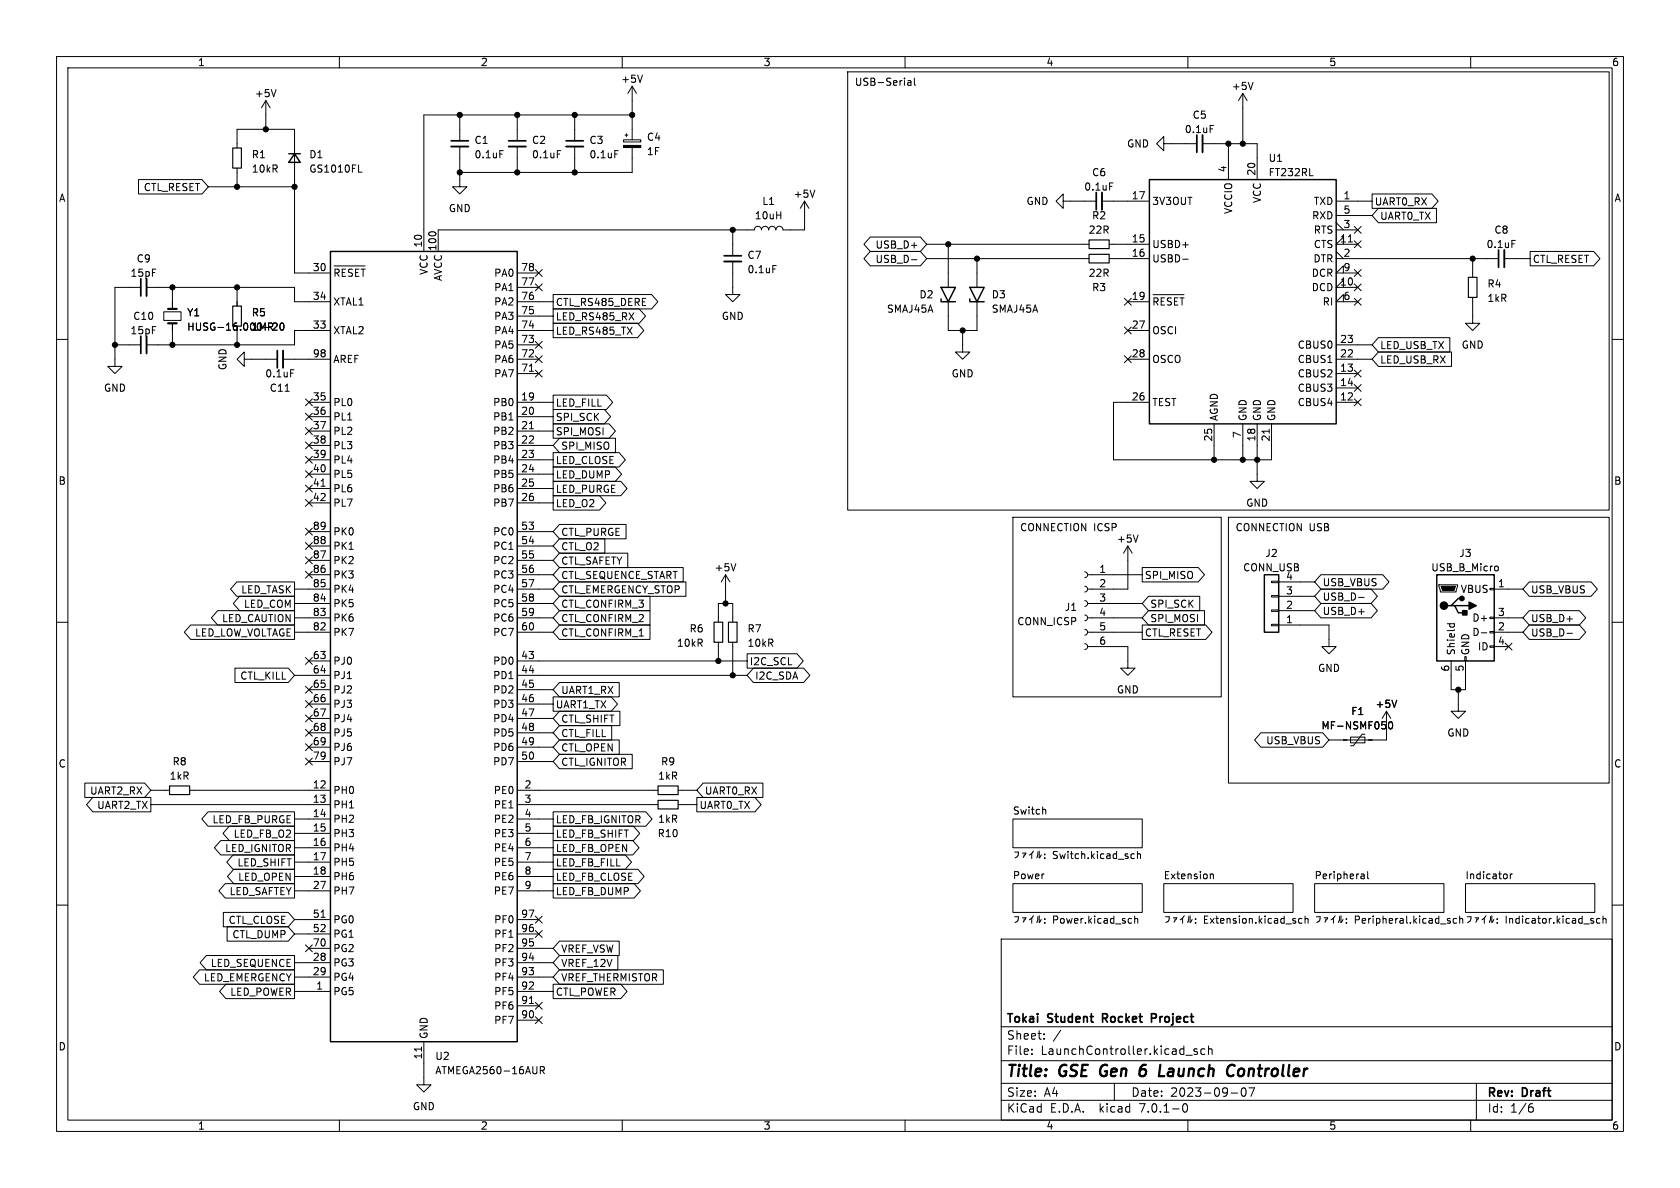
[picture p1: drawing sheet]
<svg xmlns="http://www.w3.org/2000/svg" width="297mm" height="210mm" viewBox="0 0 297 210" stroke-linecap="round" stroke-linejoin="round" font-family="sans-serif">
<g fill="none" stroke="#000" stroke-width=".18">
<path d="M10 10h277v190h-277zM12 12h273v186h-273zM47 17.8l-.8 1.3M47 17.8v5.1M47 17.8l.8 1.3M48.8 15.8l-.4 1.3M60 10v2M110 10v2M111.8 15.2l-.8 1.3M111.8 15.2v9.5M111.8 15.2l.7 1.3M113.6 13.3l-.4 1.3"/>
<path d="M149.9 12.7h134.6v77.5h-134.6zM160 10v2M160.5 14.3h.5v.8M161 14.5l-.4 .1-.2 .2 .2 .3 .4-.1M161.7 13.8v1.1l.1 .2M210 10v2M219.7 16.5l-.8 1.3M219.7 16.5v8.9M219.7 16.5l.8 1.3M221.5 14.6l-.4 1.2M260 10v2M24.5 31.7h11.2l1.1 1.3-1.1 1.3h-11.2z"/>
<path d="M36.8 33h15.3M41.9 26.2v-3.3h10.2v25.4h6.3M41.9 29.7v3.3M63.4 30.4h.6M81.3 25.9v7.1h1.2l-1.2 1.3-1.3-1.3h1.3M81.3 20.3v4.6M88.4 26.6h.6M91.4 20.3v4.6M91.4 25.9v4.6M98.5 26.6h.6M101.6 20.3v4.6M101.6 25.9v4.6"/>
<path d="M108.7 26.6h.6M110.2 24.7h3.1v.4h-3.1zM110.5 23.9h.5M110.7 23.6v.5M111.8 26.1v4.4h-30.5M111.8 20.3h-36.9v24.2M142.2 35.6v5h-3.8a.64 .64 0 0 0-.6-.6 .64 .64 0 0 0-.6 .6 .64 .64 0 0 0-.7-.6 .64 .64 0 0 0-.6 .6 .64 .64 0 0 0-.6-.6 .64 .64 0 0 0-.7 .6 .64 .64 0 0 0-.6-.6 .64 .64 0 0 0-.7 .6h-55.8v3.9M142.2 35.6l-.7 1.2M142.2 35.6l.8 1.2M144.1 33.6l-.5 1.3M188 35.6v-1.3l-1.3 1.3 1.3 1.2v-1.2h5.8M194.8 35.6h8.4"/>
<path d="M196.2 32.3h.6M205.7 25.4v-1.3l-1.2 1.3 1.2 1.3v-1.3h5.9M212.6 25.4h9.6v6.4M213.9 22.2h.6M217.2 25.4v6.4M236.2 35.6h6.4M236.2 39.4l1.3 1.2M236.2 38.1h6.4M242.6 34.3h10.5l1.1 1.3-1.1 1.2h-10.5zM243.7 36.8h10.2v2.6h-10.2l-1.1-1.3zM10 60h2M24.9 50.8h-4.6v14h1.3l-1.3 1.2-1.3-1.2h1.3"/>
<path d="M25.9 50.8h26.2v2.5h6.3M29 55.1h3v1.5h-3zM30.5 50.8v3.8M30.5 57.2v3.8M41.9 50.8v3.3M41.9 58.4v2.6M48.5 57.1l.4 .1 .1 .3-.8 .9h.8M49.6 57.2l.2-.1a.68 .68 0 0 1 .4 .6 .68 .68 0 0 1-.4 .7l-.2-.1-.1-.4zM58.4 58.4h-6.3v2.6h-26.2M59.1 47h5.4M60 47.8l-.3-.2h-.5v1.2M61.1 47.6h-.6v1.2"/>
<path d="M62.3 47.6h-.5l-.2 .2M63.5 47.6h-.6v1.2M63.8 47.6h.8M64.2 47.6v1.2M91.4 50.8h3.8M91.4 53.3h6.4M91.4 58.4h6.4M91.4 48.3h3.8M91.4 55.9h6.4M94.6 50.2l1.3 1.2M94.6 47.7l1.3 1.2M95.9 50.2l-1.3 1.2"/>
<path d="M95.9 47.7l-1.3 1.2M97.8 52.1h17.4l1.1 1.2-1.1 1.3h-17.4zM97.8 57.1h14.9l1.1 1.3-1.1 1.3h-14.9zM97.8 54.6h15.2l1.1 1.3-1.1 1.3h-15.2zM129.5 46.2v5.9h1.3l-1.3 1.2-1.2-1.2h1.2M129.5 40.6v4.6M136.6 46.9h.6M153.8 44.4h8.9l1.1 1.3-1.1 1.3h-8.9l-1.1-1.3zM153.8 41.9h8.9l1.1 1.3-1.1 1.3h-8.9l-1.1-1.3zM161.1 45.9h1M163.8 43.2h28.7M163.8 45.7h28.7"/>
<path d="M167.6 43.2v7.6M167.6 53.3v5.1h5.1v-5.1M170.2 58.4v3.8h1.2l-1.2 1.3-1.3-1.3h1.3M172.7 45.7v5.1M196.1 43.2h7.1M196.1 45.7h7.1M198.8 52.7l1.2 1.2M198.8 57.8l1.2 1.2M199.4 53.3h3.8M199.4 58.4h3.8M200 52.7l-1.2 1.2M200 57.8l-1.2 1.2"/>
<path d="M203.8 52.1h5.5M204.7 52.9l-.2-.2h-.5v1.2M205.9 52.7h-.6v1.2M207.1 52.7h-.5l-.2 .2M208.2 52.7h-.6v1.2M208.6 52.7h.7M209 52.7v1.2M209.1 45.8h1M236.2 45.7h28.7M236.2 40.6h3.8M236.2 44.5l1.3 1.2M237.5 50.8v-1.3l-1.3 1.3h3.8"/>
<path d="M237.5 43.2v-1.3l-1.3 1.3h3.8M237.5 53.3v-1.2l-1.3 1.2h3.8M237.5 48.3v-1.3l-1.3 1.3h3.8M238.4 42.8h.7M239.4 47.7l1.2 1.2M239.4 42.6l1.2 1.2M239.4 40l1.2 1.2M239.4 50.2l1.2 1.2M239.4 52.7l1.2 1.2M240.6 40l-1.2 1.2M240.6 42.6l-1.2 1.2M240.6 47.7l-1.2 1.2"/>
<path d="M240.6 50.2l-1.2 1.2M240.6 52.7l-1.2 1.2M243.7 59.7h12.6v2.5h-12.6l-1.1-1.2zM260.3 52.6v4.6h1.3l-1.3 1.2-1.2-1.2h1.2M260.3 45.7v3.3M265.9 45.7h4.6M267.3 42.5h.6M270.5 44.4h11.2l1.2 1.3-1.2 1.3h-11.2zM285 60h2M20.3 61h4.6M43.2 63.5v-1.3l-1.3 1.3 1.3 1.3v-1.3h5.8M50 63.5h8.4"/>
<path d="M51.4 65.4h.6M54 75.6l1.2 1.2M54 73.1l1.2 1.2M54 70.5l1.2 1.2M54 78.1l1.2 1.2M54.6 71.1h3.8M54.6 73.7h3.8M54.6 76.2h3.8M54.6 78.7h3.8M55.2 75.6l-1.2 1.2M55.2 73.1l-1.2 1.2M55.2 70.5l-1.2 1.2"/>
<path d="M55.2 78.1l-1.2 1.2M90 74.2h.7M91.4 63.5h3.8M91.4 61h3.8M91.4 71.1h6.4M91.4 66h3.8M91.4 73.7h6.4M91.4 76.2h6.4M91.4 78.7h6.4M93.6 75.8h.7M93.6 65.6h.7M94.6 65.4l1.3 1.2"/>
<path d="M94.6 60.4l1.3 1.2M94.6 62.9l1.3 1.2M95.9 65.4l-1.3 1.2M95.9 60.4l-1.3 1.2M95.9 62.9l-1.3 1.2M97.8 72.4h9l1.2 1.3-1.2 1.2h-9zM97.8 69.8h9.4l1.1 1.3-1.1 1.3h-9.4zM97.8 74.9h9.9l1.1 1.3-1.1 1.3h-9.9zM98.9 77.5h9.9v2.5h-9.9l-1.1-1.3zM198.8 62.9l1.2 1.2M199.4 63.5h3.8M200 62.9l-1.2 1.2"/>
<path d="M203.2 71.1h-6.4v10.2h28v-6.4M214.6 74.9v6.4M219.7 74.9v6.4M222.2 74.9v10.2h1.3l-1.3 1.3-1.2-1.3h1.2M224.4 75.9v.7M234.7 64.1h.8M236.2 63.5h6.4M236.2 61h6.4M236.2 71.1h3.8M236.2 66h3.8M236.2 68.6h3.8M239.4 65.4l1.2 1.2"/>
<path d="M239.4 70.5l1.2 1.2M239.4 68l1.2 1.2M240.6 65.4l-1.2 1.2M240.6 70.5l-1.2 1.2M240.6 68l-1.2 1.2M243.7 62.2h12.9v2.6h-12.9l-1.1-1.3zM54 85.8l1.2 1.2M54 95.9l1.2 1.2M54 83.2l1.2 1.2M54 80.7l1.2 1.2M54 93.4l1.2 1.2M54 98.5l1.2 1.2"/>
<path d="M54 88.3l1.2 1.2M54.6 81.3h3.8M54.6 83.8h3.8M54.6 86.4h3.8M54.6 88.9h3.8M54.6 94h3.8M54.6 96.5h3.8M54.6 99.1h3.8M55.2 85.8l-1.2 1.2M55.2 95.9l-1.2 1.2M55.2 83.2l-1.2 1.2M55.2 80.7l-1.2 1.2"/>
<path d="M55.2 88.3l-1.2 1.2M55.2 93.4l-1.2 1.2M55.2 98.5l-1.2 1.2M56.8 86h.7M91.4 81.3h6.4M91.4 83.8h6.4M91.4 86.4h6.4M91.4 88.9h6.4M91.4 94h6.4M91.4 96.5h6.4M91.4 99.1h6.4M97.8 87.6h8.2l1.1 1.3-1.1 1.3h-8.2z"/>
<path d="M97.8 82.5h11l1.1 1.3-1.1 1.3h-11zM97.8 85.1h11.9l1.2 1.3-1.2 1.2h-11.9zM97.8 80h11.6l1.2 1.3-1.2 1.3h-11.6zM98.9 92.7h11.8v2.6h-11.8l-1.1-1.3zM98.9 95.2h8v2.6h-8l-1.1-1.3zM98.9 97.8h12.1v2.5h-12.1l-1.1-1.2zM130.1 99.6l-.4 1.3M179.1 91.4h36.8v31.8h-36.8zM199.4 96.5v7.6h-7.1M199.4 96.5l-.8 1.3M199.4 96.5l.8 1.3M201.2 94.6l-.4 1.2"/>
<path d="M217.2 91.4h67.3v47h-67.3zM10 110h2M33.7 110.5h18.4v2.5h-18.4l-1.1-1.2zM38.5 107.9h13.6v2.6h-13.6l-1.1-1.3zM41.5 118.1h9.5l1.1 1.3-1.1 1.3h-9.5zM41.9 102.9h10.2v2.5h-10.2l-1.1-1.3zM42.3 105.4h9.8v2.6h-9.8l-1.1-1.3zM52.1 111.8h6.3M52.1 109.2h6.3M52.1 106.7h6.3M52.1 104.1h6.3M52.1 119.4h6.3"/>
<path d="M54 116.2l1.2 1.2M54 101l1.2 1.2M54.6 101.6h3.8M54.6 116.8h3.8M55.2 116.2l-1.2 1.2M55.2 101l-1.2 1.2M91.4 111.8h6.4M91.4 109.2h6.4M91.4 106.7h6.4M91.4 104.1h6.4M91.4 101.6h6.4M91.4 116.8h40.7"/>
<path d="M91.4 119.4h40.7M98.9 107.9h16v2.6h-16l-1.1-1.3zM98.9 105.4h16v2.6h-16l-1.1-1.3zM98.9 110.5h16v2.5h-16l-1.1-1.2zM98.9 100.3h21.9v2.6h-21.9l-1.1-1.3zM98.9 102.9h22.4v2.5h-22.4l-1.1-1.3zM127 110v-3.3h2.5v3.3M127 113.5v3.3M128.3 101.6l-.8 1.3M128.3 101.6v5.1M128.3 101.6l.7 1.3M129.5 113.5v5.9"/>
<path d="M132.1 115.6h8.8l1.1 1.2-1.1 1.3h-8.8zM133.2 118.1h8.9l1.1 1.3-1.1 1.3h-8.9l-1.1-1.3zM191.8 113.8l.3 .1 .2 .4-.2 .4-.3 .1M191.8 111.3l.3 .1 .2 .4-.2 .3-.3 .2M191.8 108.7l.3 .2 .2 .3-.2 .4-.3 .1M191.8 106.2l.3 .1 .2 .4-.2 .4-.3 .1M191.8 103.6l.3 .2 .2 .4-.2 .3-.3 .1M191.8 101.1l.3 .1 .2 .4-.2 .4-.3 .1M192.3 114.3h7.1v3.8h1.3l-1.3 1.3-1.3-1.3h1.3M192.3 111.8h9.6M192.3 109.2h9.6M192.3 106.7h9.6"/>
<path d="M192.3 101.6h9.6M201.9 110.5h11.3l1.1 1.3-1.1 1.2h-11.3zM201.9 100.3h9.9l1.1 1.3-1.1 1.3h-9.9zM203 105.4h9.1v2.6h-9.1l-1.1-1.3zM203 107.9h9.9v2.6h-9.9l-1.1-1.3zM224.8 102.7h1.3v.3h-1.3zM224.8 105.3h1.3v.2h-1.3zM224.8 107.8h1.3v.3h-1.3zM224.8 110.4h1.3v.2h-1.3zM226.1 110.5h8.8v3.8h1.3l-1.3 1.3-1.2-1.3h1.2M226.1 108h6.3M226.1 105.4h6.3"/>
<path d="M226.1 102.9h6.3M233.5 104.1h8.9l1.1 1.3-1.1 1.3h-8.9l-1.1-1.3zM233.5 101.6h11l1.1 1.3-1.1 1.2h-11l-1.1-1.2zM233.5 106.7h8.9l1.1 1.3-1.1 1.2h-8.9l-1.1-1.2zM240.2 105.6h1M254.4 103.4h3.3v.2l-.3 1h-2.8zM255.9 110.3h1.2M256.3 110.3v.3M256.5 116.8v5.1h2.6v-5.1M257.1 110.3v.3M259 116.1h.2v.7h-.2zM261.9 111.9h.9"/>
<path d="M263.4 114.2h.8v.2h-.8zM263.4 111.6h.8v.3h-.8zM263.4 109.1h.8v.2h-.8zM263.4 104h.8v.3h-.8zM264.2 114.3h2.5M264.2 111.8h5M264.2 109.2h5M264.2 104.1h5M264.5 100.1h.3l.1 .2-.1 .5-.3 .1M266.1 113.7l1.2 1.2M267.3 113.7l-1.2 1.2M270.4 110.5h8.8l1.1 1.3-1.1 1.2h-8.8l-1.2-1.2z"/>
<path d="M270.4 107.9h8.8l1.1 1.3-1.1 1.3h-8.8l-1.2-1.3zM270.4 102.9h10.9l1.1 1.2-1.1 1.3h-10.9l-1.2-1.3zM277 112h1M285 110h2M15 138.4h10.6l1.1 1.3-1.1 1.3h-10.6zM26.7 139.7h3.3M33.5 139.7h24.9M54 126.4l1.2 1.2M54 123.9l1.2 1.2M54 121.3l1.2 1.2M54 131.5l1.2 1.2M54 128.9l1.2 1.2"/>
<path d="M54 134l1.2 1.2M54.6 121.9h3.8M54.6 124.5h3.8M54.6 127h3.8M54.6 129.5h3.8M54.6 132.1h3.8M54.6 134.6h3.8M55.2 126.4l-1.2 1.2M55.2 123.9l-1.2 1.2M55.2 121.3l-1.2 1.2M55.2 131.5l-1.2 1.2M55.2 128.9l-1.2 1.2"/>
<path d="M55.2 134l-1.2 1.2M91.4 139.7h24.9M91.4 121.9h6.4M91.4 124.5h6.4M91.4 127h6.4M91.4 129.5h6.4M91.4 132.1h6.4M91.4 134.6h6.4M97.8 123.2h10.3l1.1 1.3-1.1 1.2h-10.3zM98.9 133.3h12.9v2.6h-12.9l-1.1-1.3zM98.9 130.8h10.6v2.6h-10.6l-1.1-1.3zM98.9 128.3h9.2v2.5h-9.2l-1.1-1.3z"/>
<path d="M98.9 125.7h10.7v2.6h-10.7l-1.1-1.3zM98.9 120.6h10.6v2.6h-10.6l-1.1-1.3zM119.9 139.7h3.3M124.3 138.4h10.6v2.6h-10.6l-1.1-1.3zM222.9 129.5h10.9l1.1 1.3-1.1 1.3h-10.9l-1.1-1.3zM238.8 130.3h2.5v1h-2.5zM241.3 129.8h-.5l-1.5 2h-.5M245.1 125.7v5.1h-10.2M245.1 125.7l-.8 1.3M245.1 125.7l.8 1.3M245.6 127.7l.2-.1a.68 .68 0 0 1 .4 .6 .68 .68 0 0 1-.4 .7l-.2-.2-.1-.3zM246.9 123.8l-.4 1.2"/>
<path d="M257.8 121.9v3.8h1.3l-1.3 1.3-1.3-1.3h1.3M10 160h2M16.4 141h10.3v2.5h-10.3l-1.1-1.3zM26.7 142.2h31.7M36.8 143.5h15.3v2.6h-15.3l-1.1-1.3zM39 148.6h13.1v2.5h-13.1l-1.1-1.2zM39.8 156.2h12.3v2.6h-12.3l-1.1-1.3zM40.5 146h11.6v2.6h-11.6l-1.1-1.3zM41.2 151.1h10.9v2.6h-10.9l-1.1-1.3zM41.3 153.7h10.8v2.5h-10.8l-1.1-1.3zM52.1 144.8h6.3M52.1 147.3h6.3"/>
<path d="M52.1 149.9h6.3M52.1 152.4h6.3M52.1 154.9h6.3M52.1 157.5h6.3M91.4 142.2h24.9M91.4 144.8h6.4M91.4 147.3h6.4M91.4 149.9h6.4M91.4 152.4h6.4M91.4 154.9h6.4M91.4 157.5h6.4M97.8 153.7h15l1.1 1.2-1.1 1.3h-15z"/>
<path d="M97.8 148.6h14.1l1.1 1.3-1.1 1.2h-14.1zM97.8 156.2h14.3l1.1 1.3-1.1 1.3h-14.3zM97.8 151.1h12.7l1.1 1.3-1.1 1.3h-12.7zM97.8 146h14.2l1.1 1.3-1.1 1.3h-14.2zM97.8 143.5h16.4l1.1 1.3-1.1 1.3h-16.4zM119.9 142.2h3.3M123.2 141h10.3l1.1 1.2-1.1 1.3h-10.3zM179.1 156.2h22.8v5.1h-22.8zM179.1 144.8h22.8v5.1h-22.8zM179.4 150.6h.6a.82 .82 0 0 1-.6 1.1M180.8 150.8h.6l-.2 .4M181.1 151l-.2 .6"/>
<path d="M182.4 150.9v.9M182.4 150.9l-.4 .3M182.7 150.4l-.3 .5M183.5 150.6l-.2 1.1M183.7 150.4v1.3l.4-.6M184.7 151v.1M184.7 151.7v.1M184.7 143.1l.2 .1v.7M200.1 151.7h.4M200.1 151h.4M201.1 151l.2-.1 .3 .1v.8M201.1 150.5v1.3"/>
<path d="M205.7 156.2h22.9v5.1h-22.9zM214 154.6l.1-.1 .3 .1 .1 .7M232.4 156.2h22.9v5.1h-22.9zM240.8 154.5h.2l.2 .2v.6M241.2 155.3h-.4M241.2 154.8l-.4 .1M241.8 154.1v1.1l.2 .1M259.1 156.2h22.8v5.1h-22.8zM267 154.5v.8M267.4 154.5l-.4 .2M285 160h2M35.3 171.4h16.8v2.6h-16.8l-1.1-1.3z"/>
<path d="M36.5 168.9h15.6v2.6h-15.6l-1.1-1.3zM39.5 161.3h11.5l1.1 1.3-1.1 1.2h-11.5zM39.9 174h12.2v2.5h-12.2l-1.1-1.2zM40.1 163.8h10.9l1.1 1.3-1.1 1.3h-10.9zM52.1 175.3h6.3M52.1 170.2h6.3M52.1 172.7h6.3M52.1 162.6h6.3M52.1 165.1h6.3M54 167l1.2 1.2M54.6 167.6h3.8M55.2 167l-1.2 1.2"/>
<path d="M56.8 162.2h.7M91.4 175.3h6.4M91.4 170.2h6.4M91.4 172.7h6.4M91.4 162.6h3.8M91.4 165.1h3.8M91.4 167.6h6.4M91.4 177.8h3.8M93.6 177.4h.7M94.6 179.7l1.3 1.2M94.6 177.2l1.3 1.2M94.6 162l1.3 1.2"/>
<path d="M94.6 164.5l1.3 1.2M95.9 162l-1.3 1.2M95.9 179.7l-1.3 1.2M95.9 177.2l-1.3 1.2M95.9 164.5l-1.3 1.2M97.8 174h11.9l1.2 1.3-1.2 1.2h-11.9zM98.9 171.4h18.4v2.6h-18.4l-1.1-1.3zM98.9 168.9h10.3v2.6h-10.3l-1.1-1.3zM98.9 166.4h10.6v2.5h-10.6l-1.1-1.3zM177 166h108v32h-108zM179.4 162.1h.6a.82 .82 0 0 1-.6 1M180.8 162.2h.6l-.2 .4"/>
<path d="M181.1 162.4l-.2 .6M182.4 162.3v.9M182.4 162.3l-.4 .3M182.7 161.9l-.3 .4M183.5 162l-.2 1.1M183.7 161.9v1.2l.4-.6M184.7 163.1v.1M184.7 162.4v.1M199.9 162.4h.2M200.1 163.1l-.2 .1M200.6 162.5l.2-.1h.3v.8M200.6 161.9v1.3"/>
<path d="M206 162.1h.7a.82 .82 0 0 1-.6 1M207.4 162.2h.6l-.1 .4M207.7 162.4l-.1 .6M209.1 162.3v.9M209.1 162.3l-.5 .3M209.4 161.9l-.3 .4M210.2 162l-.2 1.1M210.4 161.9v1.2l.4-.6M211.4 163.1v.1M211.4 162.4v.1M230.2 162.4h-.4l-.2 .2 .1 .5h.5M230.7 162.5l.2-.1h.3l.1 .8"/>
<path d="M230.7 161.9v1.3M232.7 162.1h.7a.82 .82 0 0 1-.6 1M234.1 162.2h.6l-.2 .4M234.4 162.4l-.2 .6M235.7 162.3v.9M235.7 162.3l-.4 .3M236 161.9l-.3 .4M236.8 162l-.2 1.1M237.1 161.9v1.2l.3-.6M238 163.1v.1M238 162.4v.1M256.2 162.8l.2 .2-.2 .2"/>
<path d="M256.2 162.4h.2M257.5 162.4h-.4l-.2 .2 .1 .5h.5M258.1 162.5l.1-.1h.3l.1 .8M258.1 161.9v1.3M259.4 162.1h.6a.82 .82 0 0 1-.6 1M260.8 162.2h.6l-.2 .4M261.1 162.4l-.2 .6M262.4 162.3v.9M262.4 162.3l-.4 .3M262.7 161.9l-.3 .4M263.5 162l-.2 1.1M263.7 161.9v1.2l.4-.6"/>
<path d="M264.7 163.1v.1M264.7 162.4v.1M281.7 162.8v.3M282.8 162.4h-.3l-.3 .2 .2 .5h.4M283.4 162.5l.2-.1h.3v.8M283.4 161.9v1.3M60 198v2M74.5 185.1v.7M74.9 184.2v7.6h1.3l-1.3 1.2-1.2-1.2h1.2M91.4 180.3h3.8M95.5 189.2h.6l.1-.2v-.3l-.7-.2v1.3M95.8 189.2l.4 .6"/>
<path d="M110 198v2M160 198v2M177 194.5h108M177 191.5h108M177 187.5h108M177 181.5h108M182.4 186.3v.1M182.4 185.5v.1M184.6 183.6v.1M184.6 182.8v.1M197 191.5v3M209.2 195.2l.2-.1a.81 .81 0 0 1 .6 .6 .81 .81 0 0 1-.3 .8l-.1 .1a.81 .81 0 0 1-.4-1.4z"/>
<path d="M209.6 186.5h1.2M210 198v2M211.6 185.5l-.3-.1-.2 .2v.2l.5 .2v.3h-.5M213 185.5l-.4-.1-.3 .3v.4l.1 .2h.6M213.6 185.5l.3-.1 .3 .1 .1 .9M213.6 184.9v1.5M217.6 193.2h1.2M219.6 192.4l.2-.1a.81 .81 0 0 1 .6 .6 .81 .81 0 0 1-.3 .8l-.2 .1a.81 .81 0 0 1-.6-.6 .81 .81 0 0 1 .3-.8zM220.8 192.3h1l-.7 1.5M260 198v2M261 191.5v6.5M270.5 195.7h.4l.2 .3-.1 .5-.5 .1"/>
<path d="M270.9 195.1l-.4 .1"/>
</g>
<path d="M201.6 190.1l.5 .1M202.2 188.2a1.11 1.11 0 0 0-.7 .9M202.3 189h-.4l-.3 .2M204.9 190.2h.9M217.7 188.2l.6 .2M218.1 190l-.4 .2" fill="none" stroke="#000" stroke-width=".4"/>
<path d="M79.8 24.9h3M89.9 24.9h3.1M100.1 24.9h3M193.8 34v3.1M211.6 23.9v3M24.9 49.3v3M24.9 59.4v3.1M128 45.2h3.1M264.9 44.2v3M49 62v3M203.6 180h.5M204.1 179.2h-.5v1.5" fill="none" stroke="#000" stroke-width=".3"/>
<g fill="none" stroke="#000" stroke-width=".25">
<path d="M51.1 27.2h2M52.1 27.2l1 1.5h-2zM203.2 31.8h33v43.1h-33zM58.4 44.5h33v139.7h-33zM166.4 52.8v.5h2.5M166.4 50.8h2.5l-1.3 2.5zM171.4 52.8v.5h2.6M171.4 50.8h2.6l-1.3 2.5zM223.5 101.6h2.6v10.2h-2.6zM254 101.6h10.2v15.2h-10.2zM256.5 107.1h.7l.6 1.2h1.3M257.2 107.1h2.5"/>
<path d="M258.4 105.8h-.6l-1.3 1.3h-.6"/>
</g>
<path d="M41.1 26.2h1.6v3.5h-1.6zM41.1 54.1h1.6v3.6h-1.6zM192.5 42.4h3.6v1.5h-3.6zM192.5 45h3.6v1.5h-3.6zM259.6 49h1.5v3.6h-1.5zM126.2 110h1.6v3.5h-1.6zM128.8 110h1.5v3.5h-1.5zM30 138.9h3.5v1.6h-3.5zM116.3 138.9h3.6v1.6h-3.6zM116.3 141.5h3.6v1.5h-3.6z" fill="none" stroke="#000" stroke-width=".2"/>
<path d="M79.8 25.9h3M89.9 25.9h3.1M100.1 25.9h3M194.8 34v3.1M212.6 23.9v3M25.9 49.3v3M25.9 59.4v3.1M128 46.2h3.1M265.9 44.2v3M50 62v3" fill="none" stroke="#000" stroke-width=".33"/>
<path d="M29.7 57.2h1.5M29.7 54.6h1.5" fill="none" stroke="#000" stroke-width=".38"/>
<g fill="#000" stroke="#000" stroke-width=".25">
<path d="M258.6 108h.7v.7h-.7zM259.7 106.4l1.3 .7-1.3 .6z"/>
<circle cx="255.3" cy="107.1" r=".63"/>
<circle cx="258.4" cy="105.8" r=".38"/>
</g>
<g fill="#000" stroke="#000" stroke-width=".18">
<path d="M110.2 25.7h3.1v.4h-3.1zM254.8 103.6h2.5l-.3 .8h-2z"/>
<circle cx="41.9" cy="33" r=".46"/>
<circle cx="47" cy="22.9" r=".46"/>
<circle cx="52.1" cy="33" r=".46"/>
<circle cx="81.3" cy="30.5" r=".46"/>
<circle cx="81.3" cy="20.3" r=".46"/>
<circle cx="91.4" cy="30.5" r=".46"/>
<circle cx="91.4" cy="20.3" r=".46"/>
<circle cx="101.6" cy="30.5" r=".46"/>
<circle cx="101.6" cy="20.3" r=".46"/>
<circle cx="111.8" cy="20.3" r=".46"/>
<circle cx="217.2" cy="25.4" r=".46"/>
<circle cx="219.7" cy="25.4" r=".46"/>
<circle cx="30.5" cy="50.8" r=".46"/>
<circle cx="41.9" cy="50.8" r=".46"/>
<circle cx="129.5" cy="40.6" r=".46"/>
<circle cx="167.6" cy="43.2" r=".46"/>
<circle cx="170.2" cy="58.4" r=".46"/>
<circle cx="172.7" cy="45.7" r=".46"/>
<circle cx="260.3" cy="45.7" r=".46"/>
<circle cx="20.3" cy="61" r=".46"/>
<circle cx="30.5" cy="61" r=".46"/>
<circle cx="41.9" cy="61" r=".46"/>
<circle cx="214.6" cy="81.3" r=".46"/>
<circle cx="219.7" cy="81.3" r=".46"/>
<circle cx="222.2" cy="81.3" r=".46"/>
<circle cx="127" cy="116.8" r=".46"/>
<circle cx="128.3" cy="106.7" r=".46"/>
<circle cx="129.5" cy="119.4" r=".46"/>
<circle cx="257.8" cy="121.9" r=".46"/>
</g>
<g font-size="2.8">
<text x="178" y="190.8">Title:</text>
<text x="187.4" y="190.8">GSE Gen</text>
<text x="202.8" y="190.8">6</text>
<text x="206.8" y="190.8">Launch</text>
<text x="219.4" y="190.8">Controller</text>
</g>
<g font-size="2.1">
<text x="178" y="183.9">Sheet:</text>
<text x="178" y="181.1">Tokai</text>
<text x="185.4" y="181.1">Student</text>
<text x="186.2" y="183.9">/</text>
<text x="195.5" y="181.1">Rocket</text>
<text x="204.6" y="181.1">Project</text>
<text x="178" y="186.6">File:</text>
<text x="184" y="186.6">LaunchController.kicad_sch</text>
<text x="178" y="196.8">KiCad</text>
<text x="178" y="194">Size:</text>
<text x="184.6" y="194">A4</text>
<text x="185.7" y="196.8">E.D.A.</text>
<text x="194.4" y="196.8">kicad</text>
<text x="200" y="194">Date:</text>
<text x="201.5" y="196.8">7.0.1-0</text>
<text x="206.9" y="194">2023-09-07</text>
<text x="263" y="194.2">Rev:</text>
<text x="263" y="196.8">Id:</text>
<text x="267" y="196.8">1/6</text>
<text x="269.2" y="194.2">Draft</text>
</g>
<g font-size="1.8">
<text x="35" y="11.8">1</text>
<text x="85" y="11.8">2</text>
<text x="135" y="11.8">3</text>
<text x="185" y="11.8">4</text>
<text x="235" y="11.8">5</text>
<text x="285" y="11.8">6</text>
<text x="45" y="17.3">+5V</text>
<text x="109.8" y="14.8">+5V</text>
<text x="151.1" y="15.2">USB-Serial</text>
<text x="217.7" y="16.1">+5V</text>
<text x="209.4" y="23.7">0.1uF</text>
<text x="210.8" y="21.1">C5</text>
<text x="44.5" y="28.1">R1</text>
<text x="54.6" y="28.1">D1</text>
<text x="83.8" y="25.6">C1</text>
<text x="83.8" y="28.1">0.1uF</text>
<text x="94" y="25.6">C2</text>
<text x="94" y="28.1">0.1uF</text>
<text x="104.1" y="25.6">C3</text>
<text x="104.1" y="28.1">0.1uF</text>
<text x="114.3" y="25">C4</text>
<text x="114.3" y="27.6">1F</text>
<text x="199.2" y="26.2">GND</text>
<text x="224.2" y="28.8">U1</text>
<text x="10.4" y="35.8">A</text>
<text x="25.3" y="33.9">CTL_RESET</text>
<text x="44.5" y="30.7">10kR</text>
<text x="54.6" y="30.7">GS1010FL</text>
<text x="140.2" y="35.1">+5V</text>
<text x="191.6" y="33.8">0.1uF</text>
<text x="193" y="31.3">C6</text>
<text x="200" y="35.3">17</text>
<text x="216.9" y="30.5" transform="rotate(-90 216.9 30.5)">4</text>
<text x="222" y="31.1" transform="rotate(-90 222 31.1)">20</text>
<text x="224.2" y="31.3">FT232RL</text>
<text x="237.5" y="35.3">1</text>
<text x="285.4" y="35.8">A</text>
<text x="79.3" y="37.7">GND</text>
<text x="133.4" y="38.9">10uH</text>
<text x="134.7" y="36.4">L1</text>
<text x="181.4" y="36.4">GND</text>
<text x="192.4" y="41.5">22R</text>
<text x="193" y="38.9">R2</text>
<text x="203.7" y="36.4">3V3OUT</text>
<text x="218" y="37.9" transform="rotate(-90 218 37.9)">VCCIO</text>
<text x="223.1" y="36" transform="rotate(-90 223.1 36)">VCC</text>
<text x="231.8" y="38.9">RXD</text>
<text x="232.1" y="36.4">TXD</text>
<text x="232.1" y="41.5">RTS</text>
<text x="237.5" y="40.4">3</text>
<text x="237.5" y="37.8">5</text>
<text x="243" y="36.5">UART0_RX</text>
<text x="244" y="39">UART0_TX</text>
<text x="264.1" y="41.5">C8</text>
<text x="24.1" y="46.5">C9</text>
<text x="74.7" y="43.8" transform="rotate(-90 74.7 43.8)">10</text>
<text x="77.2" y="44.4" transform="rotate(-90 77.2 44.4)">100</text>
<text x="132.1" y="45.9">C7</text>
<text x="154.7" y="46.6">USB_D-</text>
<text x="154.7" y="44.1">USB_D+</text>
<text x="200" y="42.9">15</text>
<text x="200" y="45.5">16</text>
<text x="203.7" y="44">USBD+</text>
<text x="203.7" y="46.5">USBD-</text>
<text x="232.1" y="46.5">DTR</text>
<text x="232.1" y="44">CTS</text>
<text x="236.9" y="42.9">11</text>
<text x="237.5" y="45.5">2</text>
<text x="262.7" y="44">0.1uF</text>
<text x="271" y="46.6">CTL_RESET</text>
<text x="23" y="49.1">15pF</text>
<text x="55.2" y="48">30</text>
<text x="55.2" y="53.1">34</text>
<text x="58.9" y="49.7">~{RESET}</text>
<text x="75.8" y="48.7" transform="rotate(-90 75.8 48.7)">VCC</text>
<text x="78.3" y="49.8" transform="rotate(-90 78.3 49.8)">AVCC</text>
<text x="87.2" y="51.6">PA1</text>
<text x="87.2" y="49.1">PA0</text>
<text x="92.1" y="53.1">76</text>
<text x="92.1" y="50.5">77</text>
<text x="92.1" y="48">78</text>
<text x="132.1" y="48.5">0.1uF</text>
<text x="162.5" y="52.9">D2</text>
<text x="175.3" y="52.9">D3</text>
<text x="192.4" y="49.1">22R</text>
<text x="193" y="51.6">R3</text>
<text x="200" y="53.1">19</text>
<text x="231.8" y="51.6">DCD</text>
<text x="231.8" y="49.1">DCR</text>
<text x="236.9" y="50.5">10</text>
<text x="237.5" y="53.1">6</text>
<text x="237.5" y="48">9</text>
<text x="262.9" y="51">R4</text>
<text x="262.9" y="53.5">1kR</text>
<text x="23" y="59.2">15pF</text>
<text x="23.5" y="56.7">C10</text>
<text x="33" y="56.1">Y1</text>
<text x="33" y="58.6">HUSG-16.000-20</text>
<text x="44.5" y="56.1">R5</text>
<text x="44.5" y="58.6">1MR</text>
<text x="55.2" y="58.2">33</text>
<text x="58.9" y="59.2">XTAL2</text>
<text x="58.9" y="54.2">XTAL1</text>
<text x="87.2" y="59.2">PA4</text>
<text x="87.2" y="56.7">PA3</text>
<text x="87.2" y="54.2">PA2</text>
<text x="92.1" y="58.2">74</text>
<text x="92.1" y="55.6">75</text>
<text x="98.3" y="54.3">CTL_RS485_DERE</text>
<text x="98.3" y="59.3">LED_RS485_TX</text>
<text x="98.3" y="56.8">LED_RS485_RX</text>
<text x="127.5" y="56.7">GND</text>
<text x="156.7" y="55.4">SMAJ45A</text>
<text x="175.3" y="55.4">SMAJ45A</text>
<text x="200" y="58.2">27</text>
<text x="203.7" y="54.8">~{RESET}</text>
<text x="203.7" y="59.2">OSCI</text>
<text x="233.7" y="54.2">RI</text>
<text x="40.2" y="65.5" transform="rotate(-90 40.2 65.5)">GND</text>
<text x="55.2" y="63.2">98</text>
<text x="58.9" y="64.3">AREF</text>
<text x="87.2" y="64.3">PA6</text>
<text x="87.2" y="61.8">PA5</text>
<text x="92.1" y="65.8">71</text>
<text x="92.1" y="63.2">72</text>
<text x="92.1" y="60.7">73</text>
<text x="200" y="63.2">28</text>
<text x="203.7" y="64.3">OSCO</text>
<text x="229.3" y="64.3">CBUS1</text>
<text x="229.3" y="61.8">CBUS0</text>
<text x="236.9" y="65.8">13</text>
<text x="236.9" y="63.2">22</text>
<text x="236.9" y="60.7">23</text>
<text x="244" y="61.9">LED_USB_TX</text>
<text x="244" y="64.4">LED_USB_RX</text>
<text x="258.4" y="61.8">GND</text>
<text x="18.3" y="69.4">GND</text>
<text x="46.8" y="66.9">0.1uF</text>
<text x="47.6" y="69.4">C11</text>
<text x="55.2" y="70.9">35</text>
<text x="58.9" y="71.9">PL0</text>
<text x="87.1" y="71.9">PB0</text>
<text x="87.2" y="66.9">PA7</text>
<text x="92.1" y="70.9">19</text>
<text x="168.2" y="66.9">GND</text>
<text x="200" y="70.9">26</text>
<text x="203.7" y="71.9">TEST</text>
<text x="229.3" y="71.9">CBUS4</text>
<text x="229.3" y="66.9">CBUS2</text>
<text x="229.3" y="69.4">CBUS3</text>
<text x="236.9" y="70.9">12</text>
<text x="236.9" y="68.3">14</text>
<text x="55.2" y="73.4">36</text>
<text x="55.2" y="75.9">37</text>
<text x="58.9" y="74.5">PL1</text>
<text x="58.9" y="77">PL2</text>
<text x="87.1" y="74.5">PB1</text>
<text x="87.1" y="77">PB2</text>
<text x="92.1" y="73.4">20</text>
<text x="92.1" y="75.9">21</text>
<text x="98.3" y="74.6">SPI_SCK</text>
<text x="98.3" y="72">LED_FILL</text>
<text x="98.3" y="77.1">SPI_MOSI</text>
<text x="215.5" y="74.4" transform="rotate(-90 215.5 74.4)">AGND</text>
<text x="219.5" y="77.5" transform="rotate(-90 219.5 77.5)">7</text>
<text x="220.5" y="74.4" transform="rotate(-90 220.5 74.4)">GND</text>
<text x="223.1" y="74.4" transform="rotate(-90 223.1 74.4)">GND</text>
<text x="225.6" y="74.4" transform="rotate(-90 225.6 74.4)">GND</text>
<text x="55.2" y="78.5">38</text>
<text x="55.2" y="81">39</text>
<text x="55.2" y="83.6">40</text>
<text x="58.9" y="79.6">PL3</text>
<text x="58.9" y="82.1">PL4</text>
<text x="87.1" y="79.6">PB3</text>
<text x="87.1" y="82.1">PB4</text>
<text x="92.1" y="78.5">22</text>
<text x="92.1" y="81">23</text>
<text x="92.1" y="83.6">24</text>
<text x="98.3" y="82.2">LED_CLOSE</text>
<text x="99.2" y="79.7">SPI_MISO</text>
<text x="214.4" y="78.1" transform="rotate(-90 214.4 78.1)">25</text>
<text x="222" y="78.1" transform="rotate(-90 222 78.1)">18</text>
<text x="224.5" y="78.1" transform="rotate(-90 224.5 78.1)">21</text>
<text x="10.3" y="85.8">B</text>
<text x="55.2" y="86.1">41</text>
<text x="55.2" y="88.6">42</text>
<text x="58.9" y="84.6">PL5</text>
<text x="58.9" y="87.2">PL6</text>
<text x="58.9" y="89.7">PL7</text>
<text x="87.1" y="84.6">PB5</text>
<text x="87.1" y="87.2">PB6</text>
<text x="87.1" y="89.7">PB7</text>
<text x="92.1" y="86.1">25</text>
<text x="92.1" y="88.6">26</text>
<text x="98.3" y="89.8">LED_O2</text>
<text x="98.3" y="84.7">LED_DUMP</text>
<text x="98.3" y="87.3">LED_PURGE</text>
<text x="220.3" y="89.7">GND</text>
<text x="285.3" y="85.8">B</text>
<text x="55.2" y="93.7">89</text>
<text x="58.9" y="94.8">PK0</text>
<text x="87.1" y="94.8">PC0</text>
<text x="92.1" y="93.7">53</text>
<text x="99.2" y="94.9">CTL_PURGE</text>
<text x="180.3" y="94">CONNECTION ICSP</text>
<text x="218.4" y="94">CONNECTION USB</text>
<text x="55.2" y="101.3">86</text>
<text x="55.2" y="98.8">87</text>
<text x="55.2" y="96.3">88</text>
<text x="58.9" y="99.9">PK2</text>
<text x="58.9" y="97.3">PK1</text>
<text x="87.1" y="97.3">PC1</text>
<text x="87.1" y="99.9">PC2</text>
<text x="92.1" y="96.3">54</text>
<text x="92.1" y="98.8">55</text>
<text x="92.1" y="101.3">56</text>
<text x="99.2" y="97.4">CTL_O2</text>
<text x="99.2" y="100">CTL_SAFETY</text>
<text x="126.3" y="101.2">+5V</text>
<text x="194.3" y="101.3">1</text>
<text x="197.4" y="96.1">+5V</text>
<text x="219.7" y="101.2">CONN_USB</text>
<text x="223.6" y="98.6">J2</text>
<text x="253" y="101.2">USB_B_Micro</text>
<text x="257.9" y="98.6">J3</text>
<text x="42.5" y="105.1">LED_TASK</text>
<text x="43" y="107.6">LED_COM</text>
<text x="55.2" y="106.4">84</text>
<text x="55.2" y="103.9">85</text>
<text x="58.9" y="107.5">PK5</text>
<text x="58.9" y="105">PK4</text>
<text x="58.9" y="102.4">PK3</text>
<text x="87.1" y="102.4">PC3</text>
<text x="87.1" y="105">PC4</text>
<text x="87.1" y="107.5">PC5</text>
<text x="92.1" y="103.9">57</text>
<text x="92.1" y="106.4">58</text>
<text x="99.2" y="107.6">CTL_CONFIRM_3</text>
<text x="99.2" y="102.5">CTL_SEQUENCE_START</text>
<text x="99.2" y="105.1">CTL_EMERGENCY_STOP</text>
<text x="194.3" y="103.9">2</text>
<text x="194.3" y="106.4">3</text>
<text x="202.4" y="102.5">SPI_MISO</text>
<text x="203.4" y="107.6">SPI_SCK</text>
<text x="227.3" y="107.7">2</text>
<text x="227.3" y="105.2">3</text>
<text x="227.3" y="102.6">4</text>
<text x="233.8" y="106.3">USB_D-</text>
<text x="233.8" y="103.8">USB_VBUS</text>
<text x="258.1" y="105">VBUS</text>
<text x="264.8" y="103.9">1</text>
<text x="270.7" y="105.1">USB_VBUS</text>
<text x="34.4" y="112.7">LED_LOW_VOLTAGE</text>
<text x="39.1" y="110.1">LED_CAUTION</text>
<text x="55.2" y="111.5">82</text>
<text x="55.2" y="109">83</text>
<text x="58.9" y="112.6">PK7</text>
<text x="58.9" y="110">PK6</text>
<text x="87.1" y="110">PC6</text>
<text x="87.1" y="112.6">PC7</text>
<text x="92.1" y="109">59</text>
<text x="92.1" y="111.5">60</text>
<text x="99.2" y="110.1">CTL_CONFIRM_2</text>
<text x="99.2" y="112.7">CTL_CONFIRM_1</text>
<text x="121.8" y="112">R6</text>
<text x="132.1" y="112">R7</text>
<text x="179.8" y="110.7">CONN_ICSP</text>
<text x="188.2" y="108.1">J1</text>
<text x="194.3" y="109">4</text>
<text x="194.3" y="111.5">5</text>
<text x="202.4" y="112.7">CTL_RESET</text>
<text x="203.4" y="110.1">SPI_MOSI</text>
<text x="227.3" y="110.2">1</text>
<text x="233.8" y="108.9">USB_D+</text>
<text x="260.2" y="112.6">D-</text>
<text x="260.2" y="110">D+</text>
<text x="264.8" y="111.5">2</text>
<text x="264.8" y="109">3</text>
<text x="270.7" y="112.7">USB_D-</text>
<text x="270.7" y="110.1">USB_D+</text>
<text x="55.2" y="116.6">63</text>
<text x="55.2" y="119.1">64</text>
<text x="58.9" y="117.7">PJ0</text>
<text x="87.1" y="117.7">PD0</text>
<text x="92.1" y="116.6">43</text>
<text x="92.1" y="119.1">44</text>
<text x="119.6" y="114.5">10kR</text>
<text x="132.1" y="114.5">10kR</text>
<text x="132.6" y="117.8">I2C_SCL</text>
<text x="194.3" y="114">6</text>
<text x="233" y="118.9">GND</text>
<text x="256.3" y="118.8" transform="rotate(-90 256.3 118.8)">6</text>
<text x="257.4" y="115.8" transform="rotate(-90 257.4 115.8)">Shield</text>
<text x="258.8" y="118.8" transform="rotate(-90 258.8 118.8)">5</text>
<text x="259.9" y="115.8" transform="rotate(-90 259.9 115.8)">GND</text>
<text x="261.1" y="115.1">ID</text>
<text x="264.8" y="114">4</text>
<text x="42.3" y="120.3">CTL_KILL</text>
<text x="55.2" y="121.7">65</text>
<text x="55.2" y="124.2">66</text>
<text x="58.9" y="120.2">PJ1</text>
<text x="58.9" y="122.7">PJ2</text>
<text x="58.9" y="125.3">PJ3</text>
<text x="87.1" y="120.2">PD1</text>
<text x="87.1" y="122.7">PD2</text>
<text x="87.1" y="125.3">PD3</text>
<text x="92.1" y="121.7">45</text>
<text x="92.1" y="124.2">46</text>
<text x="98.3" y="125.4">UART1_TX</text>
<text x="99.2" y="122.8">UART1_RX</text>
<text x="133.5" y="120.3">I2C_SDA</text>
<text x="197.4" y="122.7">GND</text>
<text x="243.1" y="125.3">+5V</text>
<text x="55.2" y="126.7">67</text>
<text x="55.2" y="129.3">68</text>
<text x="55.2" y="131.8">69</text>
<text x="58.9" y="127.8">PJ4</text>
<text x="58.9" y="130.4">PJ5</text>
<text x="87.1" y="127.8">PD4</text>
<text x="87.1" y="130.4">PD5</text>
<text x="92.1" y="126.7">47</text>
<text x="92.1" y="129.3">48</text>
<text x="92.1" y="131.8">49</text>
<text x="99.2" y="130.5">CTL_FILL</text>
<text x="99.2" y="127.9">CTL_SHIFT</text>
<text x="223.7" y="131.7">USB_VBUS</text>
<text x="233.6" y="129.1">MF-NSMF050</text>
<text x="238.8" y="126.6">F1</text>
<text x="255.8" y="130.4">GND</text>
<text x="10.3" y="135.8">C</text>
<text x="29.9" y="138">1kR</text>
<text x="30.4" y="135.4">R8</text>
<text x="55.2" y="134.4">79</text>
<text x="58.9" y="132.9">PJ6</text>
<text x="58.9" y="135.4">PJ7</text>
<text x="87.1" y="132.9">PD6</text>
<text x="87.1" y="135.4">PD7</text>
<text x="92.1" y="134.4">50</text>
<text x="99.2" y="135.5">CTL_IGNITOR</text>
<text x="99.2" y="133">CTL_OPEN</text>
<text x="116.3" y="138">1kR</text>
<text x="116.8" y="135.4">R9</text>
<text x="285.3" y="135.8">C</text>
<text x="15.8" y="140.6">UART2_RX</text>
<text x="17.1" y="143.2">UART2_TX</text>
<text x="55.2" y="139.4">12</text>
<text x="55.2" y="142">13</text>
<text x="58.9" y="140.5">PH0</text>
<text x="58.9" y="143.1">PH1</text>
<text x="87.2" y="140.5">PE0</text>
<text x="87.2" y="143.1">PE1</text>
<text x="92.7" y="139.4">2</text>
<text x="92.7" y="142">3</text>
<text x="123.7" y="143.2">UART0_TX</text>
<text x="124.6" y="140.6">UART0_RX</text>
<text x="37.4" y="145.7">LED_FB_PURGE</text>
<text x="41.2" y="148.2">LED_FB_O2</text>
<text x="55.2" y="144.5">14</text>
<text x="55.2" y="147.1">15</text>
<text x="55.2" y="149.6">16</text>
<text x="58.9" y="145.6">PH2</text>
<text x="58.9" y="148.1">PH3</text>
<text x="87.2" y="145.6">PE2</text>
<text x="87.2" y="148.1">PE3</text>
<text x="92.7" y="144.5">4</text>
<text x="92.7" y="147.1">5</text>
<text x="92.7" y="149.6">6</text>
<text x="98.3" y="148.2">LED_FB_SHIFT</text>
<text x="98.3" y="145.7">LED_FB_IGNITOR</text>
<text x="116.2" y="148.1">R10</text>
<text x="116.3" y="145.6">1kR</text>
<text x="179.1" y="144.1">Switch</text>
<text x="39.7" y="150.8">LED_IGNITOR</text>
<text x="41.9" y="153.3">LED_SHIFT</text>
<text x="42" y="155.9">LED_OPEN</text>
<text x="55.2" y="152.1">17</text>
<text x="55.2" y="154.7">18</text>
<text x="58.9" y="150.7">PH4</text>
<text x="58.9" y="153.2">PH5</text>
<text x="58.9" y="155.8">PH6</text>
<text x="87.2" y="150.7">PE4</text>
<text x="87.2" y="153.2">PE5</text>
<text x="87.2" y="155.8">PE6</text>
<text x="92.7" y="152.1">7</text>
<text x="92.7" y="154.7">8</text>
<text x="98.3" y="155.9">LED_FB_CLOSE</text>
<text x="98.3" y="150.8">LED_FB_OPEN</text>
<text x="98.3" y="153.3">LED_FB_FILL</text>
<text x="179.1" y="155.5">Power</text>
<text x="186.1" y="152.1">Switch.kicad_sch</text>
<text x="205.7" y="155.5">Extension</text>
<text x="232.4" y="155.5">Peripheral</text>
<text x="259.1" y="155.5">Indicator</text>
<text x="40.5" y="158.4">LED_SAFTEY</text>
<text x="55.2" y="157.2">27</text>
<text x="58.9" y="158.3">PH7</text>
<text x="87.2" y="158.3">PE7</text>
<text x="92.7" y="157.2">9</text>
<text x="98.3" y="158.4">LED_FB_DUMP</text>
<text x="40.3" y="163.5">CTL_CLOSE</text>
<text x="41" y="166">CTL_DUMP</text>
<text x="55.2" y="162.3">51</text>
<text x="55.2" y="164.8">52</text>
<text x="55.2" y="167.4">70</text>
<text x="58.9" y="163.4">PG0</text>
<text x="58.9" y="165.9">PG1</text>
<text x="87.2" y="165.9">PF1</text>
<text x="87.2" y="163.4">PF0</text>
<text x="92.1" y="167.4">95</text>
<text x="92.1" y="164.8">96</text>
<text x="92.1" y="162.3">97</text>
<text x="186.1" y="163.5">Power.kicad_sch</text>
<text x="212.8" y="163.5">Extension.kicad_sch</text>
<text x="239.4" y="163.5">Peripheral.kicad_sch</text>
<text x="266.1" y="163.5">Indicator.kicad_sch</text>
<text x="35.9" y="173.6">LED_EMERGENCY</text>
<text x="37.1" y="171.1">LED_SEQUENCE</text>
<text x="55.2" y="169.9">28</text>
<text x="55.2" y="172.5">29</text>
<text x="58.9" y="171">PG3</text>
<text x="58.9" y="173.5">PG4</text>
<text x="58.9" y="168.5">PG2</text>
<text x="87.2" y="173.5">PF4</text>
<text x="87.2" y="171">PF3</text>
<text x="87.2" y="168.5">PF2</text>
<text x="92.1" y="172.5">93</text>
<text x="92.1" y="169.9">94</text>
<text x="99.2" y="173.6">VREF_THERMISTOR</text>
<text x="99.2" y="171.1">VREF_12V</text>
<text x="99.2" y="168.6">VREF_VSW</text>
<text x="40.6" y="176.2">LED_POWER</text>
<text x="55.8" y="175">1</text>
<text x="58.9" y="176.1">PG5</text>
<text x="87.2" y="178.6">PF6</text>
<text x="87.2" y="176.1">PF5</text>
<text x="92.1" y="177.5">91</text>
<text x="92.1" y="175">92</text>
<text x="98.3" y="176.2">CTL_POWER</text>
<text x="10.3" y="185.8">D</text>
<text x="75.8" y="183.6" transform="rotate(-90 75.8 183.6)">GND</text>
<text x="87.2" y="181.2">PF7</text>
<text x="92.1" y="180.1">90</text>
<text x="285.3" y="185.8">D</text>
<text x="74.7" y="187.3" transform="rotate(-90 74.7 187.3)">11</text>
<text x="76.9" y="190.1">ATMEGA2560-16AUR</text>
<text x="76.9" y="187.5">U2</text>
<text x="72.9" y="196.4">GND</text>
<text x="35" y="199.8">1</text>
<text x="85" y="199.8">2</text>
<text x="135" y="199.8">3</text>
<text x="185" y="199.8">4</text>
<text x="235" y="199.8">5</text>
<text x="285" y="199.8">6</text>
</g>
</svg>
